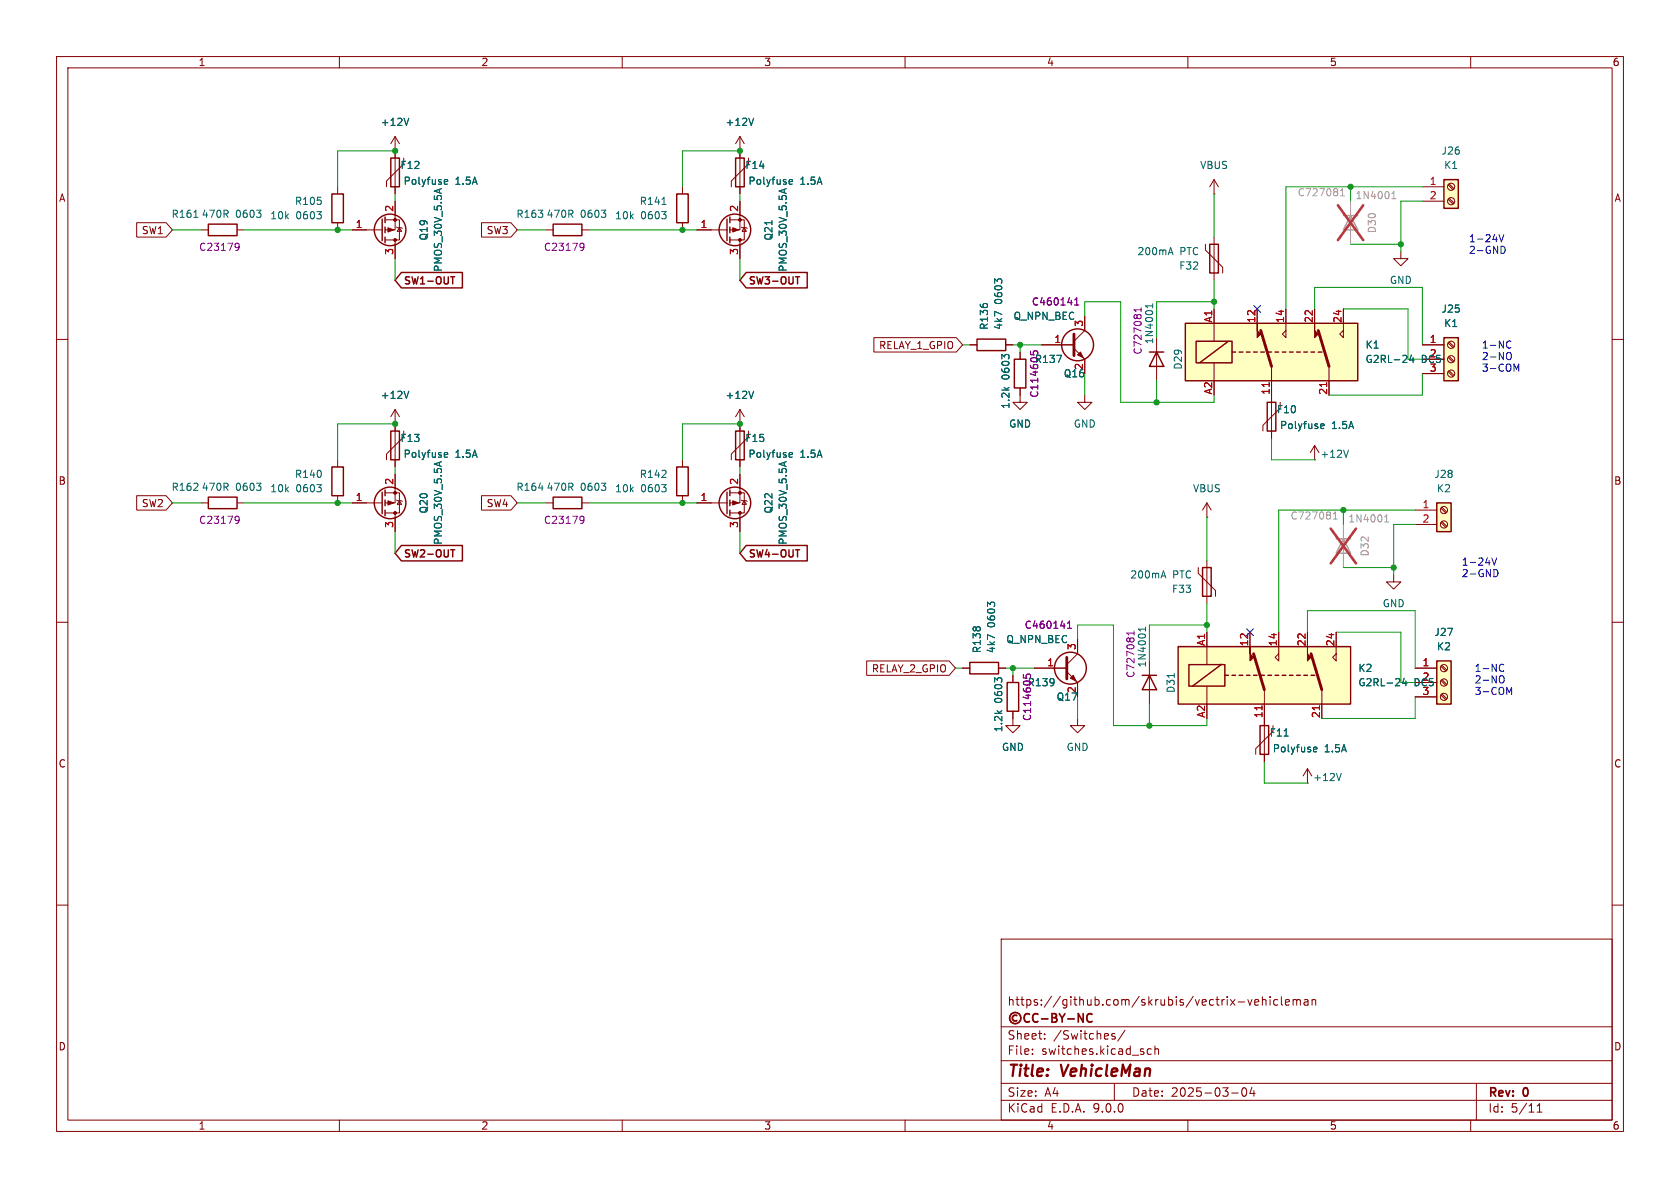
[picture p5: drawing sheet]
<svg xmlns="http://www.w3.org/2000/svg" width="297mm" height="210mm" viewBox="0 0 297 210" stroke-linecap="round" stroke-linejoin="round" font-family="sans-serif">
<g fill="none" stroke="#840000" stroke-width=".18">
<path d="M10 10h277v190h-277zM12 12h273v186h-273zM60 10v2M110 10v2M160 10v2M210 10v2M260 10v2M10 60h2M130.8 74.9h.1M130.8 72.4l-.8 1.3M130.8 72.4l.8 1.3M130.8 72.4v2.5"/>
<path d="M285 60h2M10 110h2M182.9 118.1h5.7M188.6 118.7l1.9 2v2.5M190.5 113v2.6l-1.9 1.9M203.2 116.8v7.7M285 110h2M10 160h2M177 166h108v32h-108zM220.6 176.7l.4 1 .3-1M221.8 177.2l.7-.1v-.3l-.5-.1-.2 .2 .1 .7h.6M223.2 176.8l.2-.1 .3 .1 .1 .9"/>
<path d="M223.2 176.2v1.5M224.5 176.2v.1M224.5 176.7v1M225.9 176.8l-.4-.1-.3 .3v.4l.1 .2h.6M226.5 176.2v1.3l.2 .2M227.2 177.2l.8-.1-.1-.3-.4-.1-.3 .2 .1 .7h.6M228.6 176.8l.4-.1 .2 .2M228.6 176.7v1M229.2 176.9l.3-.2 .3 .1 .1 .9M229.2 176.9v.8M230.6 176.8h.6v.9M231.2 177.1h-.5a.29 .29 0 0 0-.2 .3 .29 .29 0 0 0 .2 .3l.5-.1"/>
<path d="M232 176.8l.2-.1 .3 .1 .1 .9M232 176.7v1M285 160h2M60 198v2M110 198v2M160 198v2M177 194.5h108M177 191.5h108M177 187.5h108M177 181.5h108M182.5 186.3v.1M182.5 185.5v.1"/>
<path d="M184.7 183.6v.1M184.7 182.8v.1M197 191.5v3M197.1 182.8l-.4-.1-.2 .2 .1 .2 .5 .2v.3h-.6M198.9 182.1l-1.3 2M203.5 185.5l-.4-.1-.3 .3v.4l.2 .2h.5M204.2 185.5l.2-.1 .3 .1 .1 .9M204.2 184.9v1.5M210 198v2M217.7 193.2h1.2M219.7 192.4l.2-.1a.81 .81 0 0 1 .6 .6 .81 .81 0 0 1-.3 .8l-.2 .1a.81 .81 0 0 1-.3-1.4zM221.3 192.2l-.3 1.1h.9"/>
<path d="M221.7 192.8v1M260 198v2M261 191.5v6.5M271.7 196.6h.9M271.7 195.5l.5-.4v1.5"/>
</g>
<g fill="none" stroke="#840000" stroke-width=".3">
<path d="M179.1 179a1 1 0 0 0-.4 1.6 1 1 0 0 0 1.6 0 1 1 0 0 0-.5-1.6M179.8 179.5a.52 .52 0 0 0-.8 .5 .52 .52 0 0 0 .8 .4M182 179.3a.6 .6 0 0 0-.8 0 .6 .6 0 0 0-.1 .7 .56 .56 0 0 0 .2 .6 .56 .56 0 0 0 .7-.1M183.5 179.3a.6 .6 0 0 0-.8 0 .6 .6 0 0 0-.1 .7 .56 .56 0 0 0 .2 .6 .56 .56 0 0 0 .7-.1M186 179.2h.5l.2 .1 .1 .3-.3 .3a.4 .4 0 0 1 .4 .4 .4 .4 0 0 1-.3 .4h-.6zM186 179.9h.5M187.3 179.2l.5 .8M187.8 180v.7M188.3 179.2l-.5 .8M191.5 179.2v1.5l-.9-1.5v1.5M193.1 179.3a.6 .6 0 0 0-.8 0 .6 .6 0 0 0-.2 .7 .56 .56 0 0 0 .3 .6 .56 .56 0 0 0 .7-.1M184.1 180.1h1.2"/>
<path d="M188.8 180.1h1.1"/>
</g>
<g fill="none" stroke="#840000" stroke-width=".25">
<path d="M201.9 119.4h2.6M203.2 119.4l1.3 2.5h-2.6z"/>
<circle cx="189.2" cy="118.1" r="2.82"/>
</g>
<path d="M133.2 69.2l-.4 1.2M202.5 110.9v.7M202.5 111.2h-1.3l.4 .4M207.6 119v.8" fill="none" stroke="#006464" stroke-width=".18"/>
<path d="M188.7 111.1h.7M188.7 110.2l.4-.4v1.3M200.5 111.5v.8M200.5 111.9h-1.3l.4 .4" fill="none" stroke="#840084" stroke-width=".18"/>
<path d="M188.6 116.2v3.8" fill="none" stroke="#840000" stroke-width=".51"/>
<path d="M189.2 119.9l.5-.5 .5 1z" fill="#840000" stroke="#840000" stroke-width=".18"/>
<path d="M255.3 31.8h2.5v5h-2.5z" fill="#ffffc2"/>
<path d="M255.3 31.8h2.5v5h-2.5zM179.3 63.5h2.1v5.1h-2.1z" fill="none" stroke="#840000" stroke-width=".25"/>
<g fill="none" stroke="#840000" stroke-width=".18">
<path d="M251.5 33h3.8M251.5 35.6h3.8M256 32.7l.9 .8M256 35.2l.9 .9M256.2 32.5l.8 .9M256.2 35.1l.8 .8M180.3 62.2v1.3M180.3 68.6v1.3M246.4 101.6v1.3h1.2l-1.2 1.2-1.3-1.2h1.3M190.5 127v1.3h1.3l-1.3 1.2-1.3-1.2h1.3"/>
<circle cx="256.5" cy="35.6" r=".63"/>
<circle cx="256.5" cy="33" r=".63"/>
</g>
<path d="M177.6 63.1l-.5-.4v.7M177.7 62.7h.6M186.8 62.8h.9l-.6 1.3" fill="none" stroke="#006464" stroke-width=".18"/>
<path d="M182.2 62.1v.6M182.7 62.6v-.3l.2-.3 .4 .1 .2 .5" fill="none" stroke="#840084" stroke-width=".18"/>
<path d="M208.3 114.3h30.5v10.2h-30.5z" fill="#ffffc2"/>
<g fill="none" stroke="#840000" stroke-width=".25">
<path d="M208.3 114.3h30.5v10.2h-30.5zM210.2 117.5h6.3v3.8h-6.3zM215.9 117.5l-5.1 3.8M216.5 119.4h.7M217.8 119.4h.6M219.1 119.4h.6M220.3 119.4h.7M221.6 119.4h.6M222.9 119.4h.6M224.2 119.4h.6M225.4 119.4h.7M226.7 119.4h.6"/>
<path d="M228 119.4h.6M229.2 119.4h.7M230.5 119.4h.6M231.8 119.4h.6"/>
</g>
<path d="M213.4 111.8v5.7M221 111.8v2.5M226.1 111.8v5l-.7-.6 .7-.6M231.1 111.8v2.5M236.2 111.8v5l-.6-.6 .6-.6M213.4 121.3v3.2M223.5 121.9v5.1M233.7 121.9v5.1" fill="none" stroke="#840000" stroke-width=".18"/>
<g fill="#840000" stroke="#840000" stroke-width=".18">
<path d="M221 114.3v1.3l.6 .6-.6 .6z"/>
<path d="M231.1 114.3v1.3l.7 .6-.7 .6z"/>
</g>
<path d="M221.6 115.6l1.9 6.3M231.8 115.6l1.9 6.3" fill="none" stroke="#840000" stroke-width=".51"/>
<path d="M223.1 124.8v.7M233.3 124.8v.7" fill="none" stroke="#a90000" stroke-width=".18"/>
<path d="M248.2 119.9l-.3 .9h.8M248.5 120.4v.8" fill="none" stroke="#006464" stroke-width=".18"/>
<path d="M237.5 38.1h2.5M238.8 38.1l1.2 2.5h-2.5z" fill="none" stroke="#a1a1a1" stroke-width=".25"/>
<path d="M237 34.6h.7M237 33.7l.3-.4v1.3M238.8 35.6v7.6" fill="none" stroke="#a1a1a1" stroke-width=".18"/>
<path d="M246.1 35.1h.7M246.1 34.2l.3-.3v1.2" fill="none" stroke="#989898" stroke-width=".18"/>
<path d="M236.5 36.3l4.5 6.1M241 36.3l-4.5 6.1" fill="none" stroke="#e12e31" stroke-width=".46"/>
<path d="M254 116.8h2.5v7.7h-2.5z" fill="#ffffc2"/>
<path d="M172.7 59.9h5.1v2.1h-5.1zM130 76.2h1.6v5.1h-1.6zM254 116.8h2.5v7.7h-2.5z" fill="none" stroke="#840000" stroke-width=".25"/>
<g fill="none" stroke="#840000" stroke-width=".18">
<path d="M130.8 74.9v7.7M132.3 76.2v1l-3 3.1v1M171.4 61h1.3M177.8 61h1.3M213.4 91.4h.1M213.4 88.9l-.8 1.3M213.4 88.9l.7 1.3M213.4 88.9v2.5M250.2 118.1h3.8M254.7 117.8l.9 .8M254.9 117.6l.9 .8M250.2 120.7h3.8"/>
<path d="M250.2 123.2h3.8M254.7 120.3l.9 .9M254.7 122.9l.9 .8M254.9 120.1l.9 .9M254.9 122.7l.9 .8"/>
<circle cx="255.3" cy="118.1" r=".63"/>
<circle cx="255.3" cy="120.6" r=".63"/>
<circle cx="255.3" cy="123.2" r=".63"/>
</g>
<path d="M176.3 49.7l-.5-.4v.8M176.4 49.4h.6M139.5 80.7l.2 .1h.3M139.5 80.2l.2-.2h.2l.2 .2v.1l-.6 .1" fill="none" stroke="#006464" stroke-width=".18"/>
<path d="M255.3 59.7h2.5v7.6h-2.5z" fill="#ffffc2"/>
<g fill="none" stroke="#840000" stroke-width=".25">
<path d="M67.6 38.7v3.8M68.1 38.4v1M69.1 27.9h1.5v5.1h-1.5zM68.1 40.1v1M68.1 41.9v1M255.3 59.7h2.5v7.6h-2.5zM36.8 87.9h5.1v2h-5.1zM97.8 87.9h5.1v2h-5.1zM171.4 117.1h5.1v2h-5.1zM222.8 128.3h1.5v5.1h-1.5z"/>
<circle cx="69" cy="40.6" r="2.79"/>
</g>
<g fill="none" stroke="#840000" stroke-width=".18">
<path d="M68.1 38.9h2.5v3.5h-2.5M69.8 35.6v5h-1.7M69.8 26.7v7.6M71.4 27.9v1.1l-3.1 3v1M214.6 34.3h.1M214.6 31.8l-.7 1.2M214.6 31.8l.8 1.2M214.6 31.8v2.5M62.2 40.6h5.4M69.8 42.4v3.3M70.1 40.1l.1 .2h.8l.1 .1M70.6 40.3l.4 .6h-.8z"/>
<path d="M251.5 61h3.8M251.5 63.5h3.8M251.5 66h3.8M256 60.6l.9 .9M256 63.2l.9 .8M256 65.7l.9 .8M256.2 60.5l.8 .8M256.2 63l.8 .8M256.2 65.5l.8 .9M35.6 88.9h1.2M41.9 88.9h1.3M96.5 88.9h1.3"/>
<path d="M102.9 88.9h1.2M170.2 118.1h1.2M176.5 118.1h1.3M223.5 127v7.6M225 128.3v1l-3 3v1.1M231.1 138.4h.1M231.1 135.9l-.7 1.3M231.1 135.9l.8 1.3M231.1 135.9v2.5"/>
<circle cx="256.5" cy="66" r=".63"/>
<circle cx="256.5" cy="61" r=".63"/>
<circle cx="256.5" cy="63.5" r=".63"/>
</g>
<g fill="none" stroke="#006464" stroke-width=".18">
<path d="M77.7 33.5v.6M78.5 32.4l.2 .2 .4-.1M78.5 31.9l.2-.2h.3l.1 .2v.1l-.6 .2M45.3 85.4h.8l-.4 .5M46.1 86v.6M95.2 86.3h.8M106.3 85.4h.8l-.4 .5M107 86v.6M175.1 106.9l-.5-.5v.8M175.2 106.5h.5M227 130.1h.7M232.2 132.7l.2 .2h.4"/>
<path d="M232.2 132.2l.2-.1h.2l.2 .1v.2l-.6 .1M237.1 136.7l-.4 1.3"/>
</g>
<path d="M41.8 91.3l.4 .1a.84 .84 0 0 1-.3 1.1h-.2M42.3 91.8l-.3 .2h-.2M102.8 91.3l.4 .1a.84 .84 0 0 1-.3 1.1h-.3M103.2 91.8l-.2 .2h-.2" fill="none" stroke="#840084" stroke-width=".18"/>
<g fill="#840000" stroke="#840000" stroke-width=".18">
<path d="M68.6 40.3l1 .3-1 .4z"/>
<circle cx="69.8" cy="42.4" r=".25"/>
<circle cx="69.8" cy="38.9" r=".25"/>
</g>
<path d="M236.2 95.3h2.6M237.5 95.3l1.3 2.5h-2.6z" fill="none" stroke="#a1a1a1" stroke-width=".25"/>
<path d="M235.7 91.8h.7M235.7 90.9l.4-.4v1.3M237.5 92.7v7.6" fill="none" stroke="#a1a1a1" stroke-width=".18"/>
<path d="M244.8 92.3h.7M244.8 91.4l.3-.4v1.3" fill="none" stroke="#989898" stroke-width=".18"/>
<path d="M235.3 93.4l4.4 6.2M239.7 93.4l-4.4 6.2" fill="none" stroke="#e12e31" stroke-width=".46"/>
<path d="M209.5 57.2h30.5v10.1h-30.5z" fill="#ffffc2"/>
<g fill="none" stroke="#840000" stroke-width=".25">
<path d="M209.5 57.2h30.5v10.1h-30.5zM211.5 60.3h6.3v3.8h-6.3zM217.2 60.3l-5.1 3.8M217.8 62.2h.6M219.1 62.2h.6M220.3 62.2h.7M221.6 62.2h.6M222.9 62.2h.6M224.2 62.2h.6M225.4 62.2h.7M226.7 62.2h.6M228 62.2h.6"/>
<path d="M229.2 62.2h.7M230.5 62.2h.6M231.8 62.2h.6M233 62.2h.7"/>
</g>
<path d="M214.6 54.6v5.7M222.2 54.6v2.6M227.3 54.6v5.1l-.6-.6 .6-.7M232.4 54.6v2.6M237.5 54.6v5.1l-.6-.6 .6-.7M214.6 64.1v3.2M224.8 64.8v5.1M234.9 64.8v5.1" fill="none" stroke="#840000" stroke-width=".18"/>
<g fill="#840000" stroke="#840000" stroke-width=".18">
<path d="M222.2 57.2v1.2l.7 .7-.7 .6z"/>
<path d="M232.4 57.2v1.2l.6 .7-.6 .6z"/>
</g>
<path d="M222.9 58.4l1.9 6.4M233 58.4l1.9 6.4" fill="none" stroke="#840000" stroke-width=".51"/>
<path d="M224.4 67.6v.7M234.5 67.6v.7" fill="none" stroke="#a90000" stroke-width=".18"/>
<path d="M249.5 62.7l-.3 1h.8M249.8 63.2v.9" fill="none" stroke="#006464" stroke-width=".18"/>
<path d="M254 88.9h2.5v5.1h-2.5z" fill="#ffffc2"/>
<g fill="none" stroke="#840000" stroke-width=".25">
<path d="M36.8 39.6h5.1v2.1h-5.1zM58.7 34.3h2v5.1h-2zM97.8 39.6h5.1v2.1h-5.1zM119.6 34.3h2.1v5.1h-2.1zM128.5 38.7v3.8M129 38.4v1M130 27.9h1.6v5.1h-1.6zM71 48.2h10.7v2.7h-10.7l-1.2-1.4zM79.7 48.9h.7M80 48.9v1.3M129 40.1v1M129 41.9v1"/>
<path d="M131.9 48.2h10.8v2.7h-10.8l-1.1-1.4zM140.6 48.9h.8M141 48.9v1.3M213.9 43.2h1.5v5.1h-1.5zM69.1 76.2h1.5v5.1h-1.5zM203.2 62.2h2.5M204.5 62.2l1.2 2.6h-2.5zM224 71.1h1.6v5.1h-1.6zM58.7 82.6h2v5h-2zM67.6 87v3.8M68.1 86.6v1M68.1 88.4v1"/>
<path d="M68.1 90.2v1M71 96.4h10.7v2.8h-10.7l-1.2-1.4zM79.7 97.2h.7M80 97.2v1.3M119.6 82.6h2.1v5h-2.1zM128.5 87v3.8M129 86.6v1M129 88.4v1M129 90.2v1M131.9 96.4h10.8v2.8h-10.8l-1.1-1.4zM140.6 97.2h.8M141 97.2v1.3"/>
<path d="M254 88.9h2.5v5.1h-2.5zM212.6 100.3h1.5v5.1h-1.5zM178.1 120.7h2v5h-2z"/>
<circle cx="129.9" cy="40.6" r="2.79"/>
<circle cx="190.5" cy="61" r="2.82"/>
<circle cx="69" cy="88.9" r="2.79"/>
<circle cx="129.9" cy="88.9" r="2.79"/>
</g>
<g fill="none" stroke="#840000" stroke-width=".18">
<path d="M24.2 39.4h5.2l1.1 1.2-1.1 1.3h-5.2zM59.7 33v1.3M59.7 39.4v1.2M69.8 26.7h.1M69.8 24.1l-.7 1.3M69.8 24.1l.8 1.3M69.8 24.1v3.8M69.8 33v1.3M69.8 35.6v2.5M85.1 39.4h5.2l1.1 1.2-1.1 1.3h-5.2zM120.6 33v1.3M120.6 39.4v1.2"/>
<path d="M129 38.9h2.6v3.5h-2.6M130.8 26.7h.1M130.8 35.6v5h-1.8M130.8 24.1l-.8 1.3M130.8 24.1l.8 1.3M130.8 24.1v10.2M132.3 27.9v1.1l-3 3v1M35.6 40.6h1.2M41.9 40.6h1.3M62.2 40.6h2.6M69.8 43.2v2.5M96.5 40.6h1.3"/>
<path d="M102.9 40.6h1.2M123.2 40.6h5.3M130.8 42.4v3.3M131.1 40.1l.1 .2h.8l.1 .1M131.6 40.3l.4 .6h-.8zM154.5 59.7h14.6l1.1 1.3-1.1 1.2h-14.6zM191.8 55.9v2.5l-1.9 1.9M204.5 59.7v7.6M213.1 43.2v1l3.1 3v1.1M214.6 41.9v7.6M214.6 54.6v2.6M222.2 54.6v2.6"/>
<path d="M227.3 54.6v2.6M232.4 54.6v2.6M237.5 54.6v2.6M247.6 44.5v1.2h1.3l-1.3 1.3-1.2-1.3h1.2M69.8 74.9h.1M69.8 72.4v10.2M69.8 72.4l-.7 1.3M69.8 72.4l.8 1.3M71.4 76.2v1l-3.1 3.1v1M130.8 74.9h.1M130.8 74.9v1.3M171.4 61h1.3"/>
<path d="M177.8 61h1.3M180.3 68.6v2.5h1.3l-1.3 1.3-1.2-1.3h1.2M180.3 62.2v1.3M184.1 61h5.8M189.9 61.6l1.9 1.9v2.5M191.8 69.9v1.2h1.2l-1.2 1.3-1.3-1.3h1.3M224.8 67.3v10.2M226.3 71.1v1l-3 3.1v1M232.4 78.7l-.8 1.3M232.4 78.7l.8 1.3M232.4 78.7v2.6M234.9 67.3v2.6"/>
<path d="M251.5 61h3.8M251.5 63.5h3.8M251.5 66h3.8M24.2 87.6h5.2l1.1 1.3-1.1 1.3h-5.2zM59.7 81.3v1.3M59.7 87.6v1.3M62.2 88.9h5.4M68.1 87.1h2.5v3.6h-2.5M69.8 83.8v5.1h-1.7M69.8 90.7v3.3M70.1 88.4l.1 .1h.8l.1 .1M70.6 88.5l.4 .7h-.8z"/>
<path d="M85.1 87.6h5.2l1.1 1.3-1.1 1.3h-5.2zM120.6 81.3v1.3M120.6 87.6v1.3M123.2 88.9h5.3M129 87.1h2.6v3.6h-2.6M130.8 83.8v5.1h-1.8M130.8 81.3v1.3M130.8 90.7v3.3M131.1 88.4l.1 .1h.8l.1 .1M131.6 88.5l.4 .7h-.8zM213.4 99.1v7.6M232.4 81.3h.1"/>
<path d="M250.2 90.2h3.8M250.2 92.7h3.8M254.7 89.8l.9 .9M254.7 92.4l.9 .8M254.9 89.7l.9 .8M254.9 92.2l.9 .8M153.2 116.8h14.6l1.1 1.3-1.1 1.3h-14.6zM170.2 118.1h1.2M176.5 118.1h1.3M179.1 119.4v1.3M182.9 118.1h5.7M190.5 113v2.6"/>
<path d="M211.8 100.3v1l3.1 3.1v1M213.4 111.8v2.5M221 111.8v2.5M226.1 111.8v2.5M231.1 111.8v2.5M236.2 111.8v2.5M250.2 118.1h3.8M179.1 125.7v2.6h1.2l-1.2 1.2-1.3-1.2h1.3M190.5 120.7v2.5M223.5 124.5v3.8M223.5 133.4v1.2M233.7 124.5v2.5"/>
<path d="M250.2 120.7h3.8M250.2 123.2h3.8"/>
<circle cx="255.3" cy="92.7" r=".63"/>
<circle cx="255.3" cy="90.2" r=".63"/>
</g>
<g fill="none" stroke="#006464" stroke-width=".18">
<path d="M34.3 38.4h.7M45.3 37.2h.8l-.4 .4M46.1 37.8v.5M56 37.4h.8l-.4 .5M56.7 38v.6M72.3 20.9l-.5 1.3M77.7 33.5v.6M78.5 32.4l.2 .2 .4-.1M78.5 31.9l.2-.2h.3l.1 .2v.1l-.6 .2M106.3 37.2h.8l-.4 .4M107 37.8v.5M117 37.4h.8l-.5 .5"/>
<path d="M117 36.1h.8M117.7 38v.6M133.2 20.9l-.4 1.3M138.6 33.5v.6M139.5 32.4l.2 .2 .3-.1M139.5 31.9l.2-.2h.2l.2 .2v.1l-.6 .2M176.3 49.7l-.5-.4v.8M176.4 49.4h.6M203.8 53.7v.7M203.8 54.1h-1.3l.4 .3M206.7 44.7h.6M207 43.8l.4 1.2"/>
<path d="M72.3 69.2l-.5 1.2M133.2 69.2l-.4 1.2M177.6 63.1l-.5-.4v.7M177.7 62.7h.6M186.8 62.8h.9l-.6 1.3M233.5 75.6l.2 .2 .3-.1M233.5 75.1l.2-.2h.2l.2 .2v.1l-.6 .1M238.4 79.6l-.4 1.2M249.5 62.7l-.3 1h.8M249.8 63.2v.9M56 85.7h.8l-.4 .5M56.7 86.3v.5"/>
<path d="M77.7 81.7v.6M78.5 80.7l.2 .1h.4M78.5 80.2l.2-.2h.3l.1 .2v.1l-.6 .1M117 85.7h.8l-.5 .5M117.7 86.3v.5M138.6 81.7v.6M139.5 80.2l.2-.2h.2l.2 .2v.1l-.6 .1M139.5 80.7l.2 .1h.3M175.1 106.9l-.5-.5v.8M175.2 106.5h.5M176.4 119.9h.6M205.4 101.8h.6"/>
<path d="M205.7 100.9l.4 1.3M248.2 119.9l-.3 .9h.8M176.3 120.2l-.5-.4v.8M227 130.1h.7M232.2 132.7l.2 .2h.4M232.2 132.2l.2-.1h.2l.2 .1v.2l-.6 .1M248.5 120.4v.8"/>
</g>
<path d="M189.9 59.1v3.8" fill="none" stroke="#840000" stroke-width=".51"/>
<g fill="#840000" stroke="#840000" stroke-width=".18">
<path d="M190.5 62.7l.5-.5 .5 1z"/>
<path d="M129.5 88.5l1.1 .4-1.1 .4z"/>
<path d="M129.5 40.3l1.1 .3-1.1 .4z"/>
<path d="M68.6 88.5l1 .4-1 .4z"/>
<circle cx="130.8" cy="90.7" r=".25"/>
<circle cx="130.8" cy="87.1" r=".25"/>
<circle cx="130.8" cy="42.4" r=".25"/>
<circle cx="130.8" cy="38.9" r=".25"/>
<circle cx="69.8" cy="90.7" r=".25"/>
<circle cx="69.8" cy="87.1" r=".25"/>
</g>
<g fill="none" stroke="#840084" stroke-width=".18">
<path d="M41.8 43l.4 .1a.84 .84 0 0 1-.3 1.2h-.2M42.3 43.5l-.3 .3h-.2M102.8 43l.4 .1a.84 .84 0 0 1-.3 1.2h-.3M103.2 43.5l-.2 .3h-.2M190 53.9h.7M190 53l.3-.4v1.3M201.7 54.4v.7M201.7 54.8h-1.2l.3 .3M182.2 62.1v.6M182.7 62.6v-.3l.2-.3 .4 .1 .2 .5M180.9 119.2v.6M181.4 119.7v-.3l.2-.2h.5l.1 .5"/>
<path d="M188.7 111.1h.7M188.7 110.2l.4-.4v1.3"/>
</g>
<g fill="none" stroke="#009600" stroke-width=".18">
<path d="M69.8 26.7h-10.1v6.3M69.8 34.3v1.3M130.8 26.7h-10.2v6.3M130.8 34.3v1.3M214.6 34.3v7.6M238.8 33v2.6M251.5 35.6h-3.9v8.9M251.5 33h-24.2v21.6M30.5 40.6h5.1M43.2 40.6h19M69.8 45.7v3.8M91.4 40.6h5.1"/>
<path d="M104.1 40.6h19.1M130.8 45.7v3.8M191.8 55.9v-2.6h6.3v17.8h16.5v-1.2M214.6 49.5v5.1M214.6 53.3h-10.1v6.4M232.4 54.6v-3.8h19.1v10.2M237.5 54.6h11.4v8.9h2.6M238.8 43.2h8.8M69.8 74.9h-10.1v6.4M130.8 74.9h-10.2v6.4M170.2 61h1.2M179.1 61h5"/>
<path d="M180.3 61v1.2M191.8 66v3.9M204.5 67.3v3.8M224.8 77.5v3.8h7.6M251.5 66v3.9h-16.6M30.5 88.9h5.1M43.2 88.9h19M69.8 82.6v1.2M69.8 94v3.8M91.4 88.9h5.1M104.1 88.9h19.1M130.8 82.6v1.2"/>
<path d="M130.8 94v3.8M213.4 91.4v7.7M237.5 90.2v2.5M250.2 90.2h-24.1v21.6M250.2 92.7h-3.8v8.9M168.9 118.1h1.3M177.8 118.1h5.1M179.1 118.1v1.3M190.5 113v-2.5h6.3v17.8h16.6v-1.3M213.4 110.5h-10.2v6.3M213.4 106.7v5.1M231.1 111.8v-3.8h19.1v10.1"/>
<path d="M236.2 111.8h11.4v8.9h2.6M237.5 100.3h8.9M190.5 123.2v3.8M203.2 124.5v3.8M223.5 134.6v3.8h7.6M250.2 123.2v3.8h-16.5"/>
</g>
<path d="M221.6 54l1.3 1.2M222.9 54l-1.3 1.2M220.4 111.2l1.2 1.2M221.6 111.2l-1.2 1.2" fill="none" stroke="#000084" stroke-width=".18"/>
<path d="M265 41.5l.4 1.3 .5-1.3M265.4 43.5a.64 .64 0 0 1 .7 .7 .64 .64 0 0 1-.7 .6M266.4 61.4l.4 .1 .3-.1M266.6 62.3a.43 .43 0 0 1 .6 .4v.5a.43 .43 0 0 1-.6 .4M267.1 60.4l-.3-.1-.4 .1M267.7 64.4l.4 .9 .4-.9v1.2M263.7 98.6l.5 1.3 .4-1.3M264.1 100.7a.64 .64 0 0 1 .7 .6 .64 .64 0 0 1-.7 .6M265.2 118.5l.3 .2 .3-.1M265.4 119.5a.43 .43 0 0 1 .5 .4v.4a.43 .43 0 0 1-.5 .4M265.8 117.5l-.3-.1-.3 .2M266.4 121.5l.4 .9 .4-.9v1.3" fill="none" stroke="#0000c2" stroke-width=".18"/>
<path d="M224.4 67.6v.7M234.5 67.6v.7M223.1 124.8v.7M233.3 124.8v.7" fill="none" stroke="#a90000" stroke-width=".18"/>
<g fill="#009600" stroke="#009600" stroke-width=".18">
<circle cx="238.8" cy="33" r=".46"/>
<circle cx="247.6" cy="43.2" r=".46"/>
<circle cx="213.4" cy="110.5" r=".46"/>
<circle cx="203.2" cy="128.3" r=".46"/>
<circle cx="180.3" cy="61" r=".46"/>
<circle cx="179.1" cy="118.1" r=".46"/>
<circle cx="246.4" cy="100.3" r=".46"/>
<circle cx="237.5" cy="90.2" r=".46"/>
<circle cx="120.6" cy="88.9" r=".46"/>
<circle cx="130.8" cy="74.9" r=".46"/>
<circle cx="130.8" cy="26.7" r=".46"/>
<circle cx="120.6" cy="40.6" r=".46"/>
<circle cx="214.6" cy="53.3" r=".46"/>
<circle cx="204.5" cy="71.1" r=".46"/>
<circle cx="59.7" cy="40.6" r=".46"/>
<circle cx="69.8" cy="26.7" r=".46"/>
<circle cx="69.8" cy="74.9" r=".46"/>
<circle cx="59.7" cy="88.9" r=".46"/>
</g>
<g font-size="2.8" fill="#840000">
<text x="178" y="190.9">Title:</text>
<text x="187.7" y="190.9">VehicleMan</text>
</g>
<g font-size="2.1" fill="#840000">
<text x="178" y="178">https://github.com/skrubis/vectrix-vehicleman</text>
<text x="178" y="184">Sheet:</text>
<text x="186.2" y="184">/Switches/</text>
<text x="178" y="186.7">File:</text>
<text x="184.1" y="186.7">switches.kicad_sch</text>
<text x="178" y="196.9">KiCad</text>
<text x="178" y="194.1">Size:</text>
<text x="184.7" y="194.1">A4</text>
<text x="185.7" y="196.9">E.D.A.</text>
<text x="193.3" y="196.9">9.0.0</text>
<text x="200" y="194.1">Date:</text>
<text x="207" y="194.1">2025-03-04</text>
<text x="263" y="194.3">Rev:</text>
<text x="263" y="196.9">Id:</text>
<text x="267.1" y="196.9">5/11</text>
<text x="269.4" y="194.3">0</text>
</g>
<g font-size="1.8" fill="#840000">
<text x="35" y="11.9">1</text>
<text x="85" y="11.9">2</text>
<text x="135" y="11.9">3</text>
<text x="185" y="11.9">4</text>
<text x="235" y="11.9">5</text>
<text x="285" y="11.9">6</text>
<text x="10.3" y="35.9">A</text>
<text x="285.3" y="35.9">A</text>
<text x="25" y="41.6">SW1</text>
<text x="85.9" y="41.6">SW3</text>
<text x="71.3" y="50.6">SW1-OUT</text>
<text x="132.2" y="50.6">SW3-OUT</text>
<text x="155.3" y="61.9">RELAY_1_GPIO</text>
<text x="10.3" y="85.9">B</text>
<text x="25" y="89.9">SW2</text>
<text x="85.9" y="89.9">SW4</text>
<text x="285.3" y="85.9">B</text>
<text x="71.3" y="98.9">SW2-OUT</text>
<text x="132.2" y="98.9">SW4-OUT</text>
<text x="154" y="119.1">RELAY_2_GPIO</text>
<text x="10.3" y="135.9">C</text>
<text x="285.3" y="135.9">C</text>
<text x="10.3" y="185.9">D</text>
<text x="285.3" y="185.9">D</text>
<text x="35" y="199.9">1</text>
<text x="85" y="199.9">2</text>
<text x="135" y="199.9">3</text>
<text x="185" y="199.9">4</text>
<text x="235" y="199.9">5</text>
<text x="285" y="199.9">6</text>
</g>
<g font-size="1.8" fill="#006464">
<text x="67.2" y="22.5">+12V</text>
<text x="128.2" y="22.5">+12V</text>
<text x="254.7" y="27.5">J26</text>
<text x="70.7" y="30.1">F12</text>
<text x="71.2" y="32.9">Polyfuse</text>
<text x="80.5" y="32.9">1.5A</text>
<text x="131.7" y="30.1">F14</text>
<text x="132.2" y="32.9">Polyfuse</text>
<text x="141.4" y="32.9">1.5A</text>
<text x="212.1" y="30.1">VBUS</text>
<text x="255.2" y="30.1">K1</text>
<text x="30.2" y="38.7">R161</text>
<text x="35.6" y="38.7">470R</text>
<text x="41.6" y="38.7">0603</text>
<text x="47.7" y="39">10k</text>
<text x="52" y="36.4">R105</text>
<text x="52.3" y="39">0603</text>
<text x="91.2" y="38.7">R163</text>
<text x="96.5" y="38.7">470R</text>
<text x="102.6" y="38.7">0603</text>
<text x="108.6" y="39">10k</text>
<text x="113" y="36.4">R141</text>
<text x="113.3" y="39">0603</text>
<text x="75.8" y="42.6" transform="rotate(-90 75.8 42.6)">Q19</text>
<text x="136.8" y="42.6" transform="rotate(-90 136.8 42.6)">Q21</text>
<text x="201" y="45.3">200mA</text>
<text x="208.4" y="47.9">F32</text>
<text x="208.6" y="45.3">PTC</text>
<text x="78.3" y="48.1" transform="rotate(-90 78.3 48.1)">PMOS_30V_5.5A</text>
<text x="139.3" y="48.1" transform="rotate(-90 139.3 48.1)">PMOS_30V_5.5A</text>
<text x="177.4" y="53.8" transform="rotate(-90 177.4 53.8)">0603</text>
<text x="245.6" y="50.4">GND</text>
<text x="174.9" y="58.4" transform="rotate(-90 174.9 58.4)">R136</text>
<text x="177.4" y="58.4" transform="rotate(-90 177.4 58.4)">4k7</text>
<text x="179.1" y="56.7">Q_NPN_BEC</text>
<text x="254.7" y="55.5">J25</text>
<text x="255.2" y="58">K1</text>
<text x="204.1" y="60.9" transform="rotate(-90 204.1 60.9)">1N4001</text>
<text x="209.1" y="65.4" transform="rotate(-90 209.1 65.4)">D29</text>
<text x="241.3" y="61.8">K1</text>
<text x="241.3" y="64.4">G2RL-24</text>
<text x="251.2" y="64.4">DC5</text>
<text x="252.7" y="63.2">2</text>
<text x="252.7" y="65.8">3</text>
<text x="67.2" y="70.7">+12V</text>
<text x="128.2" y="70.7">+12V</text>
<text x="178.7" y="67.2" transform="rotate(-90 178.7 67.2)">0603</text>
<text x="188" y="66.9">Q16</text>
<text x="178.3" y="75.8">GND</text>
<text x="178.7" y="72.4" transform="rotate(-90 178.7 72.4)">1.2k</text>
<text x="189.7" y="75.8">GND</text>
<text x="225.6" y="73.3">F10</text>
<text x="226.2" y="76">Polyfuse</text>
<text x="235.4" y="76">1.5A</text>
<text x="70.7" y="78.3">F13</text>
<text x="71.2" y="81.1">Polyfuse</text>
<text x="80.5" y="81.1">1.5A</text>
<text x="131.7" y="78.3">F15</text>
<text x="132.2" y="81.1">Polyfuse</text>
<text x="141.4" y="81.1">1.5A</text>
<text x="233.3" y="81.1">+12V</text>
<text x="30.2" y="87">R162</text>
<text x="35.6" y="87">470R</text>
<text x="41.6" y="87">0603</text>
<text x="47.7" y="87.2">10k</text>
<text x="52" y="84.7">R140</text>
<text x="52.3" y="87.2">0603</text>
<text x="91.2" y="87">R164</text>
<text x="96.5" y="87">470R</text>
<text x="102.6" y="87">0603</text>
<text x="108.6" y="87.2">10k</text>
<text x="113" y="84.7">R142</text>
<text x="113.3" y="87.2">0603</text>
<text x="210.8" y="87.2">VBUS</text>
<text x="253.5" y="84.7">J28</text>
<text x="253.9" y="87.2">K2</text>
<text x="75.8" y="90.9" transform="rotate(-90 75.8 90.9)">Q20</text>
<text x="136.8" y="90.9" transform="rotate(-90 136.8 90.9)">Q22</text>
<text x="78.3" y="96.4" transform="rotate(-90 78.3 96.4)">PMOS_30V_5.5A</text>
<text x="139.3" y="96.4" transform="rotate(-90 139.3 96.4)">PMOS_30V_5.5A</text>
<text x="199.7" y="102.5">200mA</text>
<text x="207.1" y="105">F33</text>
<text x="207.3" y="102.5">PTC</text>
<text x="244.3" y="107.5">GND</text>
<text x="176.1" y="110.9" transform="rotate(-90 176.1 110.9)">0603</text>
<text x="177.8" y="113.9">Q_NPN_BEC</text>
<text x="253.5" y="112.6">J27</text>
<text x="173.6" y="115.6" transform="rotate(-90 173.6 115.6)">R138</text>
<text x="176.1" y="115.6" transform="rotate(-90 176.1 115.6)">4k7</text>
<text x="202.8" y="118.1" transform="rotate(-90 202.8 118.1)">1N4001</text>
<text x="240" y="119">K2</text>
<text x="253.9" y="115.2">K2</text>
<text x="177.4" y="124.3" transform="rotate(-90 177.4 124.3)">0603</text>
<text x="186.7" y="124.1">Q17</text>
<text x="207.9" y="122.6" transform="rotate(-90 207.9 122.6)">D31</text>
<text x="240" y="121.5">G2RL-24</text>
<text x="250" y="121.5">DC5</text>
<text x="251.4" y="120.4">2</text>
<text x="251.4" y="122.9">3</text>
<text x="177.4" y="129.5" transform="rotate(-90 177.4 129.5)">1.2k</text>
<text x="224.4" y="130.4">F11</text>
<text x="177" y="132.9">GND</text>
<text x="188.5" y="132.9">GND</text>
<text x="224.9" y="133.2">Polyfuse</text>
<text x="234.1" y="133.2">1.5A</text>
<text x="232.1" y="138.3">+12V</text>
</g>
<g font-size="1.8" fill="#a1a1a1">
<text x="229.3" y="34.9">C727081</text>
<text x="228" y="92">C727081</text>
</g>
<g font-size="1.8" fill="#989898">
<text x="239.5" y="35.4">1N4001</text>
<text x="243.4" y="41.3" transform="rotate(-90 243.4 41.3)">D30</text>
<text x="238.3" y="92.6">1N4001</text>
<text x="242.2" y="98.5" transform="rotate(-90 242.2 98.5)">D32</text>
</g>
<g font-size="1.8" fill="#a90000">
<text x="252.7" y="32.8">1</text>
<text x="252.7" y="35.3">2</text>
<text x="62.8" y="40.4">1</text>
<text x="69.6" y="37.5" transform="rotate(-90 69.6 37.5)">2</text>
<text x="123.8" y="40.4">1</text>
<text x="130.6" y="37.5" transform="rotate(-90 130.6 37.5)">2</text>
<text x="69.6" y="45.2" transform="rotate(-90 69.6 45.2)">3</text>
<text x="130.6" y="45.2" transform="rotate(-90 130.6 45.2)">3</text>
<text x="191.5" y="57.9" transform="rotate(-90 191.5 57.9)">3</text>
<text x="214.4" y="57.1" transform="rotate(-90 214.4 57.1)">A1</text>
<text x="222" y="57.2" transform="rotate(-90 222 57.2)">12</text>
<text x="227.1" y="57.2" transform="rotate(-90 227.1 57.2)">14</text>
<text x="232.2" y="57.2" transform="rotate(-90 232.2 57.2)">22</text>
<text x="237.2" y="57.2" transform="rotate(-90 237.2 57.2)">24</text>
<text x="186.3" y="60.7">1</text>
<text x="191.5" y="65.5" transform="rotate(-90 191.5 65.5)">2</text>
<text x="252.7" y="60.7">1</text>
<text x="214.4" y="69.8" transform="rotate(-90 214.4 69.8)">A2</text>
<text x="224.5" y="69.9" transform="rotate(-90 224.5 69.9)">11</text>
<text x="234.7" y="69.9" transform="rotate(-90 234.7 69.9)">21</text>
<text x="62.8" y="88.6">1</text>
<text x="69.6" y="85.8" transform="rotate(-90 69.6 85.8)">2</text>
<text x="123.8" y="88.6">1</text>
<text x="130.6" y="85.8" transform="rotate(-90 130.6 85.8)">2</text>
<text x="251.4" y="89.9">1</text>
<text x="69.6" y="93.4" transform="rotate(-90 69.6 93.4)">3</text>
<text x="130.6" y="93.4" transform="rotate(-90 130.6 93.4)">3</text>
<text x="251.4" y="92.5">2</text>
<text x="185" y="117.9">1</text>
<text x="190.2" y="115" transform="rotate(-90 190.2 115)">3</text>
<text x="213.1" y="114.3" transform="rotate(-90 213.1 114.3)">A1</text>
<text x="220.7" y="114.3" transform="rotate(-90 220.7 114.3)">12</text>
<text x="225.8" y="114.3" transform="rotate(-90 225.8 114.3)">14</text>
<text x="230.9" y="114.3" transform="rotate(-90 230.9 114.3)">22</text>
<text x="236" y="114.3" transform="rotate(-90 236 114.3)">24</text>
<text x="251.4" y="117.9">1</text>
<text x="190.2" y="122.6" transform="rotate(-90 190.2 122.6)">2</text>
<text x="213.1" y="127" transform="rotate(-90 213.1 127)">A2</text>
<text x="223.3" y="127" transform="rotate(-90 223.3 127)">11</text>
<text x="233.4" y="127" transform="rotate(-90 233.4 127)">21</text>
</g>
<g font-size="1.8" fill="#840084">
<text x="35.1" y="44.6">C23179</text>
<text x="96.1" y="44.6">C23179</text>
<text x="182.3" y="54.2">C460141</text>
<text x="182.8" y="64.4">R137</text>
<text x="202" y="62.8" transform="rotate(-90 202 62.8)">C727081</text>
<text x="183.7" y="70.4" transform="rotate(-90 183.7 70.4)">C114605</text>
<text x="35.1" y="92.8">C23179</text>
<text x="96.1" y="92.8">C23179</text>
<text x="181.1" y="111.4">C460141</text>
<text x="200.8" y="119.9" transform="rotate(-90 200.8 119.9)">C727081</text>
<text x="181.6" y="121.5">R139</text>
<text x="182.5" y="127.6" transform="rotate(-90 182.5 127.6)">C114605</text>
</g>
<g font-size="1.8" fill="#0000c2">
<text x="259.6" y="42.9">1-24V</text>
<text x="259.6" y="45">2-GND</text>
<text x="261.9" y="61.7">1-NC</text>
<text x="261.9" y="63.7">2-NO</text>
<text x="261.9" y="65.8">3-COM</text>
<text x="258.3" y="100.1">1-24V</text>
<text x="258.3" y="102.1">2-GND</text>
<text x="260.6" y="118.9">1-NC</text>
<text x="260.6" y="120.9">2-NO</text>
<text x="260.6" y="122.9">3-COM</text>
</g>
</svg>
